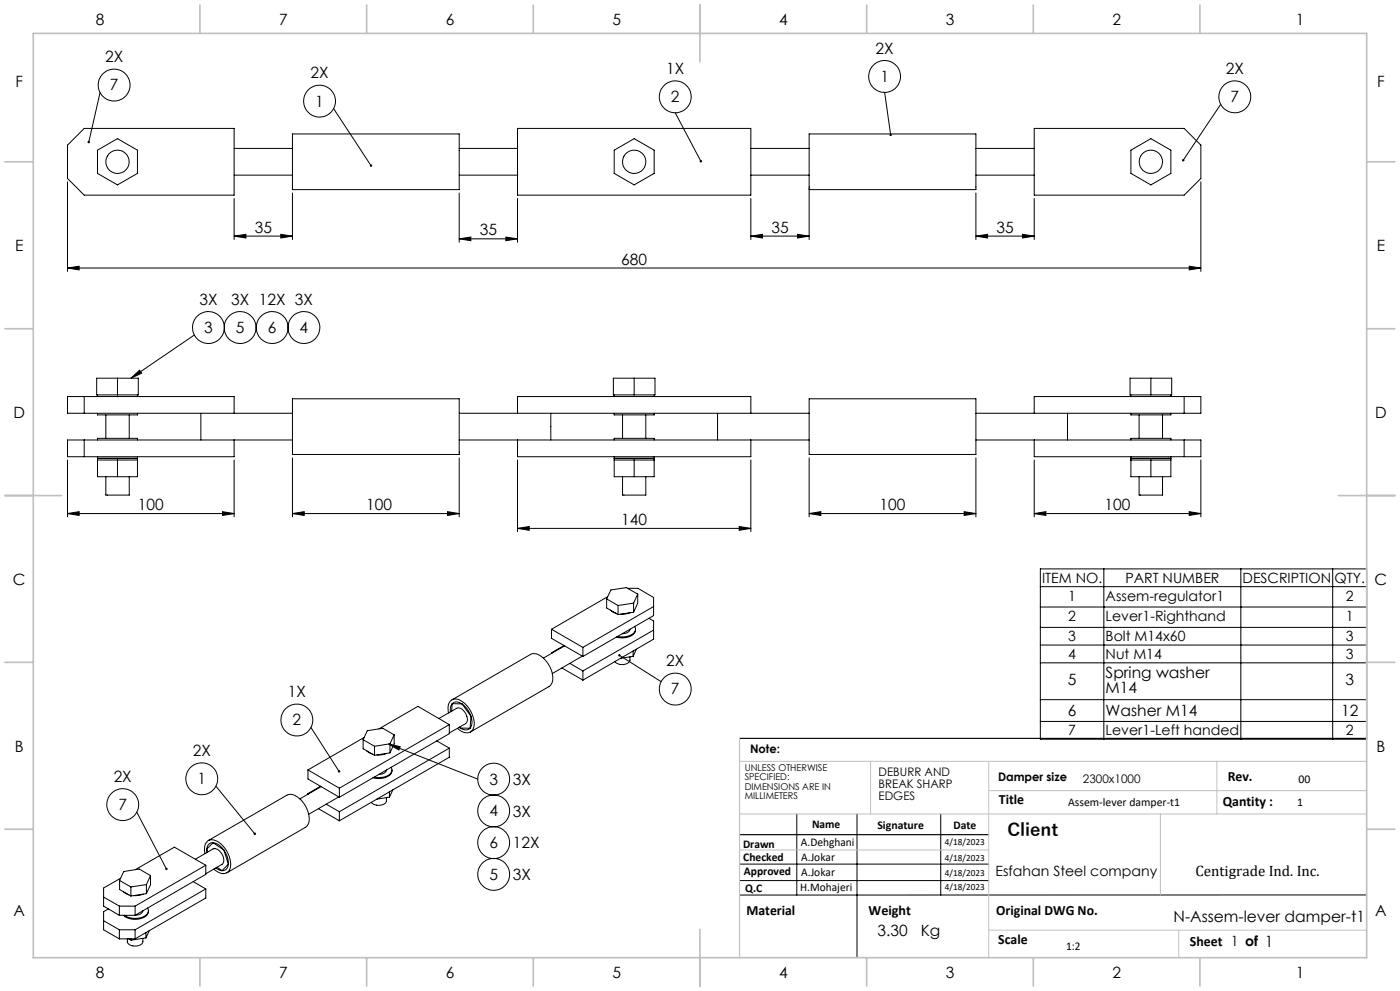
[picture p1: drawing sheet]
<svg xmlns="http://www.w3.org/2000/svg" width="420mm" height="297mm" viewBox="0 0 420 297" stroke-linecap="round" stroke-linejoin="round" font-family="sans-serif">
<g fill="none" stroke="#000" stroke-width=".3">
<path d="M30 27.7l-3.4 14.9M100.1 32.6l11.2 17M155.3 38.5h69.9v20h-69.9zM202.6 33.8l7.7 14.5M265.4 27.7l1.8 12.7M310.3 38.5h44.9l5.1 5v10l-5.1 5h-44.9zM366.2 31.3l-11.2 16.7M20.2 43.5l5.1-5h44.9v20h-44.9l-5.1-5zM20.2 54.5v26.8M29.2 45l6-3.4 6 3.4v7l-6 3.4-6-3.4zM70.2 59.5v12.3M70.2 44.5h17.5"/>
<path d="M70.2 52.5h17.5M87.7 57.9v13.9M87.7 40.1h50.1v16.7h-50.1zM137.8 57.9v14.7M137.8 44.5h17.5M137.8 52.5h17.5M155.3 59.5v13.1M184.3 45l6-3.4 6 3.4v7l-6 3.4-6-3.4zM225.2 59.5v12.3M225.2 44.5h17.5M225.2 52.5h17.5M242.7 40.1h50.1v16.7h-50.1z"/>
<path d="M242.7 56.4v15.4M292.8 44.5h17.5M292.8 52.5h17.5M292.8 57.9v13.9M310.3 59.5v12.3M339.3 45l6-3.4 6 3.4v7l-6 3.4-6-3.4zM360.3 54.5v26.8M70.2 70.8l3.6-.6v1.1zM70.2 70.8h17.5M84.2 70.2l3.5 .6-3.5 .5zM137.8 71.6l3.5-.6v1.1zM137.8 71.6h17.5"/>
<path d="M151.8 71l3.5 .6-3.5 .5zM225.2 70.8l3.5-.6v1.1zM225.2 70.8h17.5M239.3 70.2l3.4 .6-3.4 .5zM292.8 70.8l3.5-.6v1.1zM292.8 70.8h17.5M306.7 70.2l3.6 .6-3.6 .5zM356.8 79.8l3.5 .5-3.5 .6zM20.2 80.3l3.5-.5v1.1zM20.2 80.3h340.1M25.3 118.8v5.1M29 113.3h12.5v5.1h-12.5z"/>
<path d="M29.2 118.4v.4M35.2 113.3v5.1M39.3 113.3l2.6-2.4 .6 .9zM41.2 118.4v.4M58.3 100.4l-19 12.9M87.7 119.5h50.1v16.7h-50.1zM184 113.3h12.5v5.1h-12.5zM184.3 118.4v.4M190.3 113.3v5.1M196.3 118.4v.4M242.7 119.5h50.1v16.7h-50.1zM339 113.3h12.5v5.1h-12.5z"/>
<path d="M339.3 118.4v.4M345.3 113.3v5.1M351.3 118.4v.4M355.2 118.8v5.1M20.2 137.9v17M25.3 131.9v5M29.2 137.4h12M29.2 131.9v-.5h12v.5M29.2 123.9v.5h12v-.5M29.2 136.9v6h12v-6M29.2 137.9h12M31.8 124.4v7"/>
<path d="M35.2 137.9v5M38.8 124.4v7M60.3 123.9v8M70.2 137.9v17M70.2 123.9v-5.1h-50v5.1h67.5M70.2 131.9v5h-50v-5h67.5M87.7 137.2v17.7M137.8 137.2v17.7M137.8 123.9h104.9M137.8 131.9h104.9M155.3 123.9v-5.1h69.9v5.1M155.3 131.9v5h69.9v-5"/>
<path d="M155.3 137.9v21.4M165.2 123.9v8M184.3 123.9v.5h12v-.5M184.3 131.9v-.5h12v.5M184.3 137.4h12M184.3 136.9v6h12v-6M184.3 137.9h12M186.8 124.4v7M190.3 137.9v5M193.7 124.4v7M215.3 123.9v8M225.2 137.9v21.4"/>
<path d="M242.7 137.2v17.7M292.8 123.9h67.5v-5.1h-50v5.1M292.8 131.9h67.5v5h-50v-5M292.8 137.2v17.7M310.3 137.9v17M320.3 123.9v8M339.3 131.9v-.5h12v.5M339.3 123.9v.5h12v-.5M339.3 137.4h12M339.3 136.9v6h12v-6M339.3 137.9h12M341.7 124.4v7"/>
<path d="M345.3 137.9v5M348.8 124.4v7M355.2 131.9v5M360.3 137.9v17M20.2 153.9l3.5-.6v1.2zM20.2 153.9h50M31.8 142.9v5.5h7v-5.5M66.7 153.3l3.5 .6-3.5 .6zM87.7 153.9l3.6-.6v1.2zM87.7 153.9h50.1M134.3 153.3l3.5 .6-3.5 .6zM155.3 158.4l3.5-.6v1.1z"/>
<path d="M155.3 158.4h69.9M186.8 142.9v5.5h6.9v-5.5M221.8 157.8l3.4 .6-3.4 .5zM242.7 153.9l3.5-.6v1.2zM242.7 153.9h50.1M289.2 153.3l3.6 .6-3.6 .6zM310.3 153.9l3.5-.6v1.2zM310.3 153.9h50M341.7 142.9v5.5h7.1v-5.5M356.8 153.3l3.5 .6-3.5 .6zM182 179.5l3.4 2M182 179.5v2.7l3.4 2"/>
<path d="M182.3 178.8l-16.8 9.8M188.3 176.3h3.1l4.7 2.8v5.4l-21.2 12.2M191.3 178l-3.4-1.9-4.6 .7-1.3 2.7M191.3 178l-1.2 2.8M191.3 178v2.8l-1.2 2.7M312.1 170.5h97.9v51h-97.9zM312.1 175.8h97.9M331.2 170.5v51M372.3 170.5v51M399.8 170.5v51M165.5 188.6l9.4 5.4M165.5 188.6v2.7l9.4 5.4"/>
<path d="M165.5 195.6v.2M165.5 195.6l.1 .2M169.2 193.5l-3.7 2.1M169.4 193.6l-6.4 3.6M171 198.8l3.9 2.3M174.7 196.6l-9 5.3M174.9 194v2.7M183.1 182.9l1.6 .9M185.4 181.5v2.7M185.8 196.4l12.5 7.9M189 188.6a2.09 2.09 0 0 1-2.3 1.3M189 196.9a1.79 1.79 0 0 1-2 2.3l-1.5-.2-1-.7"/>
<path d="M189.1 183.6l-1.4 .4-1.5 .1M189.9 195.1v1.6M189.9 196.7l-3.7 .6M190.1 180.8l-4.7 .7M190.1 180.8v2.7M190.1 183.5l-4.7 .7M190.4 187.8a1.82 1.82 0 0 1-1.5 2.7l-1.9 .4-1.7-.2M190.6 188.6a2.38 2.38 0 0 1-2.3 2.4l-2 .2-1.4-.3M190.9 194.6l-1 2.1M194.7 185.3l1.4 .8v5.5l-21.2 12.2M196.1 181.8l-21.2 12.2M196.1 188.8l-21.2 12.3"/>
<path d="M312.1 181.9h97.9M312.1 188h97.9M312.1 193.3h97.9M312.1 198.6h97.9M93.3 218l8.4 13.2M131.7 215.3l5.3-3a3.1 3.1 0 0 1 3.2 3.4l-.5 1.2-4.9 2.8M134.5 213.7a3.1 3.1 0 0 1 1.8-4.2 6.4 6.4 0 0 1 5.4 4.8 4.2 4.2 0 0 1-.6 5.1 3.6 3.6 0 0 1-3.9-1.1M134.8 217.2v2.7l-33 19M134.8 217.2l-33 19M134.8 217.2l-9.4-5.5-11.7 6.7M135.1 213.3a2.15 2.15 0 0 1 .8-2.6 2.15 2.15 0 0 1 2.7 .3 6.5 6.5 0 0 1 2.7 6.9 2.19 2.19 0 0 1-3.5 0M135.5 213.1l.1-2.2 3 .1 2.7 3.7-.3 3.6-2.9-.1-.2-.3"/>
<path d="M135.6 209.8l23.5-13.7a3.4 3.4 0 0 1 4.1 1.3 7.7 7.7 0 0 1 2.4 7.3l-.9 1.1-23.6 13.6M168.6 200.2l6.3 3.6M174.9 201.1v2.7M312.1 209.7h97.9M312.1 216.2h97.9M64.8 235.6l11.6 14.3M92.4 230.7v2.8l9.4 5.4M92.4 237.8v.2M92.4 230.7l9.4 5.5M92.4 237.8l.1 .1M96.1 235.7l-3.7 2.1M96.3 235.8l-6.3 3.6"/>
<path d="M101.6 238.8l-9 5.2M101.8 236.2v2.7M108.9 221.7l3.5 2M108.9 221.7v2.7l3.5 2M109.3 221l-16.9 9.7M110.1 225.1l1.6 .9M112.4 223.7v2.7M115.9 230.7a2.09 2.09 0 0 1-2.3 1.4M115.9 239a1.77 1.77 0 0 1-1.9 2.3l-1.5-.1-1.1-.8M116 225.8l-1.4 .4h-1.5M116.6 223l3.5 .8-.4 1zM116.6 223l26.7 10.5"/>
<path d="M116.8 237.3v1.6M116.8 238.9l-3.7 .6M117 222.9l-4.6 .8M117 222.9v2.7M117 225.6l-4.6 .8M117.3 229.9a1.9 1.9 0 0 1-1.4 2.8l-2 .3-1.7-.1M117.6 230.7a2.33 2.33 0 0 1-2.3 2.4l-1.4 .2-2-.2M117.9 236.7l-1.1 2.2M118.3 220.2l-3.5-1.9-4.6 .7-1.3 2.7M118.3 220.2l-1.3 2.7M118.3 220.2v2.8l-1.3 2.6M131 222l3.8 2.2"/>
<path d="M134.8 224.2v2.7l-33 19.1M134.8 224.2l-33 19.1M41 243.4l8.9 17M58.6 257.5l5.3-3.1a3 3 0 0 1 3.2 3.3l-.1 .8-.4 .5-4.9 2.9M61.5 255.8a3.4 3.4 0 0 1 1.4-4.1 5.6 5.6 0 0 1 5.3 3.6 5.1 5.1 0 0 1 .1 6.1 3.3 3.3 0 0 1-4.1-.9M61.7 259.3v2.7l-21.2 12.3M61.7 259.3l-9.4-5.4-11.7 6.7M61.7 259.3l-21.2 12.3M62.1 255.5a2.16 2.16 0 0 1 .8-2.7 2.16 2.16 0 0 1 2.8 .5 6.1 6.1 0 0 1 2.4 6.9 1.67 1.67 0 0 1-1.5 .7M62.3 255.4l-.3-.9 1.9-1.9 3.3 2.2 1.3 4.2-1.9 1.9M62.5 251.9l23.5-13.6a3.7 3.7 0 0 1 4.3 1.4 7.6 7.6 0 0 1 2.1 7.3l-.8 1-23.5 13.6M65.1 259.9l1.5 1"/>
<path d="M95.5 242.4l6.3 3.6M97.9 241l3.9 2.3M101.8 243.3v2.7M221.9 259h74.7M239 243.9v24.3M257.1 243.9v43.1M282.2 243.9v24.3M31.1 275.9l4.7 2.8M31.1 268.8l4.7 2.8M32.5 272.4l-1.4 .8v5.5l4.7 2.7M35.8 278.7h4.7M35.8 271.6v2.7"/>
<path d="M35.8 278.7v2.7M35.8 271.6h4.7M35.8 274.3h4.7M35.9 263.9l3.4 1.9M35.9 263.9v2.7l3.4 1.9M36.2 263.2l-5.1 2.9v5.5l4.7 2.7M37 267.2l1.6 1M39.3 265.8v2.7M40.5 271.6v2.7M40.5 278.7v2.7M42.9 272.9a2.1 2.1 0 0 1-2.4 1.4M42.9 268l-1.3 .4h-1.6"/>
<path d="M43.8 279.5v1.6M43.9 265.1l-4.6 .7M43.9 265.1v2.7M43.9 267.8l-4.6 .7M44.3 272.1a1.9 1.9 0 0 1-1.5 2.7 6.4 6.4 0 0 1-5.5-.5M44.5 272.9a2.47 2.47 0 0 1-2.3 2.4 5.8 5.8 0 0 1-5.2-1M44.8 278.9l-1 2.2M45.2 262.4l-3.4-1.9-4.7 .7-1.2 2.7M45.2 262.4l-1.3 2.7M45.2 262.4v2.7l-1.3 2.7M58 264.2l3.7 2.2M61.7 266.4l-21.2 12.3"/>
<path d="M61.7 266.4v2.7l-21.2 12.3M64.7 260.1l1.9 .8M221.9 263.9h74.7M410 268.2h-188.1M35.8 281.4h4.7M38.6 281.4l.7 .4M39.3 281.4v.4M42.9 281.2a1.77 1.77 0 0 1-2 2.3 2.2 2.2 0 0 1-2.7-1.3v-.8M43.8 281.1l-4.5 .7"/>
<circle cx="34.2" cy="25.5" r="4.8"/>
<circle cx="95.9" cy="30.3" r="4.8"/>
<circle cx="202.6" cy="29" r="4.8"/>
<circle cx="265.4" cy="22.9" r="4.8"/>
<circle cx="370.4" cy="29" r="4.8"/>
<circle cx="35.3" cy="48.5" r="3.5"/>
<circle cx="190.3" cy="48.5" r="3.5"/>
<circle cx="345.2" cy="48.5" r="3.5"/>
<circle cx="62.5" cy="98.2" r="4.8"/>
<circle cx="72" cy="98.2" r="4.8"/>
<circle cx="81.7" cy="98.2" r="4.8"/>
<circle cx="91.2" cy="98.2" r="4.8"/>
<circle cx="89.1" cy="215.8" r="4.8"/>
<circle cx="202.6" cy="206.5" r="4.8"/>
<circle cx="60.5" cy="233.4" r="4.8"/>
<circle cx="148.1" cy="233.5" r="4.8"/>
<circle cx="36.8" cy="241.2" r="4.8"/>
<circle cx="148.1" cy="252.5" r="4.8"/>
<circle cx="148.1" cy="243" r="4.8"/>
<circle cx="148.1" cy="262" r="4.8"/>
</g>
<path d="M221.9 221.3h188.1M221.9 250.2h74.7" fill="none" stroke="#000" stroke-width=".35"/>
<path d="M221.9 228.2h188.1M261.2 228.2v15.7M296.6 228.2v58.8M296.6 237h113.4M365.1 228.2v15.7M221.9 243.9h188.1M221.9 254.7h74.7M348.1 243.9v24.3M296.6 278.8h113.4M353.6 278.8v8.2" fill="none" stroke="#c0c0c0" stroke-width=".3"/>
<path d="M221.9 221.3v65.7" fill="none" stroke="#c0c0c0" stroke-width=".35"/>
<g fill="none" stroke="#c0c0c0" stroke-width=".5">
<path d="M10 10h400v277h-400zM60 1.5v8.5M110 1.5v8.5M160 1.5v8.5M210 1.5v17M260 1.5v8.5M310 1.5v8.5M360 1.5v8.5M1.5 48.5h8.5M410 48.5h8.5M1.5 98.5h8.5M410 98.5h8.5"/>
<path d="M1.5 148.5h17M401.5 148.5h17M1.5 198.5h8.5M410 198.5h8.5M1.5 248.5h8.5M410 248.5h8.5M210 278.5v17M60 287v8.5M110 287v8.5M160 287v8.5M260 287v8.5M310 287v8.5"/>
<path d="M360 287v8.5"/>
</g>
<g fill="#000">
<path d="M354.8 47.7l-.2 .4 .2 .2 .2-.3-.2 .3a.37 .37 0 0 0 .6-.3 .37 .37 0 0 0-.6-.3zM266.9 40.2v.5l.3 .1v-.4v.4a.36 .36 0 0 0 .3-.6 .36 .36 0 0 0-.6 0zM209.9 48.1l.1 .5h.4l-.1-.3 .1 .3 .2-.1-.1-.5zM111.1 49.3l-.1 .6h.5l-.2-.3 .2 .3 .1-.5zM26.4 42.3l-.2 .3 .3 .3 .1-.3-.1 .3a.36 .36 0 0 0 .5-.4 .36 .36 0 0 0-.6-.2zM39.3 113.3l2.6-2.4 .6 .9zM185.6 196.1l-.1 .1 .3 .2-.3-.2a.37 .37 0 0 0 .2 .6 .37 .37 0 0 0 .5-.5 .37 .37 0 0 0-.6-.2zM101.5 230.9l-.1 .3 .2 .3h.3l-.2-.3 .2 .3 .2-.2-.2-.5zM76.1 249.7l.1 .5h.5l-.3-.3 .3 .2v-.5zM49.6 260.2l.1 .5h.4l-.2-.3 .2 .3 .1-.1v-.5zM116.6 223l3.5 .8-.4 1z"/>
<path d="M70.2 70.8l3.6-.6v1.1zM84.2 70.2l3.5 .6-3.5 .5zM225.2 70.8l3.5-.6v1.1zM239.3 70.2l3.4 .6-3.4 .5z"/>
<path d="M137.8 71.6l3.5-.6v1.1zM151.8 71l3.5 .6-3.5 .5z"/>
<path d="M292.8 70.8l3.5-.6v1.1zM306.7 70.2l3.6 .6-3.6 .5z"/>
<path d="M20.2 80.3l3.5-.5v1.1zM356.8 79.8l3.5 .5-3.5 .6z"/>
<path d="M87.7 153.9l3.6-.6v1.2zM134.3 153.3l3.5 .6-3.5 .6zM20.2 153.9l3.5-.6v1.2zM66.7 153.3l3.5 .6-3.5 .6zM310.3 153.9l3.5-.6v1.2zM356.8 153.3l3.5 .6-3.5 .6z"/>
<path d="M221.8 157.8l3.4 .6-3.4 .5zM155.3 158.4l3.5-.6v1.1z"/>
<path d="M289.2 153.3l3.6 .6-3.6 .6zM242.7 153.9l3.5-.6v1.2z"/>
</g>
<text font-size="5.3" x="302.2" y="250.7">Client</text>
<g font-size="4.7">
<text x="28.7" y="7.6">8</text>
<text x="83.7" y="7.6">7</text>
<text x="133.7" y="7.6">6</text>
<text x="183.7" y="7.6">5</text>
<text x="233.7" y="7.6">4</text>
<text x="283.7" y="7.6">3</text>
<text x="333.7" y="7.6">2</text>
<text x="388.7" y="7.6">1</text>
<text x="262.7" y="16.1">2X</text>
<text x="31.5" y="18.7">2X</text>
<text x="93.2" y="23.5">2X</text>
<text x="199.9" y="22.2">1X</text>
<text x="367.7" y="22.2">2X</text>
<text x="4.6" y="26.1">F</text>
<text x="33" y="27.1">7</text>
<text x="264.1" y="24.5">1</text>
<text x="413.1" y="26.1">F</text>
<text x="94.6" y="31.9">1</text>
<text x="201.3" y="30.6">2</text>
<text x="369.2" y="30.6">7</text>
<text x="76.4" y="69.7">35</text>
<text x="143.9" y="70.6">35</text>
<text x="231.4" y="69.7">35</text>
<text x="298.9" y="69.7">35</text>
<text x="4.5" y="75.3">E</text>
<text x="413" y="75.3">E</text>
<text x="186.4" y="79.3">680</text>
<text x="59.8" y="91.3">3X</text>
<text x="69.3" y="91.3">3X 12X 3X</text>
<text x="61.2" y="99.8">3</text>
<text x="70.8" y="99.8">5</text>
<text x="80.4" y="99.8">6</text>
<text x="89.9" y="99.8">4</text>
<text x="4" y="125.3">D</text>
<text x="412.5" y="125.3">D</text>
<text x="41.4" y="152.9">100</text>
<text x="109.8" y="152.9">100</text>
<text x="263.9" y="152.9">100</text>
<text x="331.4" y="152.9">100</text>
<text x="186.4" y="157.3">140</text>
<text x="3.9" y="175.3">C</text>
<text x="412.4" y="175.3">C</text>
<text x="199.9" y="199.7">2X</text>
<text x="331.7" y="203.1">Spring washer</text>
<text x="86.3" y="209">1X</text>
<text x="201.3" y="208.1">7</text>
<text x="320.4" y="205.4">5</text>
<text x="331.7" y="207.7">M14</text>
<text x="403.6" y="205.4">3</text>
<text x="320.4" y="214.6">6</text>
<text x="331.7" y="214.6">Washer M14</text>
<text x="402.3" y="214.6">12</text>
<text x="87.8" y="217.4">2</text>
<text x="4.4" y="225.3">B</text>
<text x="57.8" y="226.6">2X</text>
<text x="412.9" y="225.3">B</text>
<text x="34.1" y="234.3">2X</text>
<text x="59.2" y="235">1</text>
<text x="146.8" y="235.1">3</text>
<text x="153.9" y="235.2">3X</text>
<text x="35.5" y="242.7">7</text>
<text x="146.8" y="244.6">4</text>
<text x="153.9" y="244.8">3X</text>
<text x="146.8" y="254.1">6</text>
<text x="153.9" y="254.3">12X</text>
<text x="146.8" y="263.6">5</text>
<text x="153.9" y="263.8">3X</text>
<text x="4" y="274.6">A</text>
<text x="412.5" y="274.6">A</text>
<text x="263.3" y="280.5">3.30</text>
<text x="276.2" y="280.5">Kg</text>
<text x="352.1" y="276.4">N-Assem-lever damper-t1</text>
<text x="28.7" y="293.1">8</text>
<text x="83.7" y="293.1">7</text>
<text x="133.7" y="293.1">6</text>
<text x="183.7" y="293.1">5</text>
<text x="233.7" y="293.1">4</text>
<text x="283.7" y="293.1">3</text>
<text x="333.7" y="293.1">2</text>
<text x="388.7" y="293.1">1</text>
</g>
<text font-size="4.5" x="358.6" y="262.6">Centigrade Ind. Inc.</text>
<g font-size="4.2">
<text x="312.6" y="174.7">ITEM NO.</text>
<text x="320.5" y="180">1</text>
<text x="331.7" y="180">Assem-regulator1</text>
<text x="337.6" y="174.7">PART NUMBER</text>
<text x="372.8" y="174.7">DESCRIPTION</text>
<text x="400.3" y="174.7">QTY.</text>
<text x="403.7" y="180">2</text>
<text x="320.5" y="186.1">2</text>
<text x="331.7" y="186.1">Lever1-Righthand</text>
<text x="403.7" y="186.1">1</text>
<text x="320.5" y="192.2">3</text>
<text x="320.5" y="197.5">4</text>
<text x="331.7" y="192.2">Bolt M14x60</text>
<text x="331.7" y="197.5">Nut M14</text>
<text x="403.7" y="192.2">3</text>
<text x="403.7" y="197.5">3</text>
<text x="320.5" y="220.4">7</text>
<text x="331.7" y="220.4">Lever1-Left handed</text>
<text x="403.7" y="220.4">2</text>
<text x="368.3" y="234.1">Rev.</text>
<text x="299.7" y="240.9">Title</text>
<text x="366.8" y="241.6">Qantity :</text>
<text x="298.6" y="262.6">Esfahan Steel company</text>
<text x="223.9" y="274.2">Material</text>
<text x="260.6" y="274.2">Weight</text>
<text x="298.9" y="274.2">Original DWG No.</text>
<text x="299.5" y="282.8">Scale</text>
<text x="357" y="283.6">Sheet 1 of 1</text>
</g>
<g font-size="3.5">
<text x="225" y="225.7">Note:</text>
<text x="263.6" y="232.6">DEBURR AND</text>
<text x="263.6" y="236.1">BREAK SHARP</text>
<text x="263.6" y="239.7">EDGES</text>
<text x="299.4" y="234.1">Damper size</text>
<text x="324.9" y="234.7">2300x1000</text>
<text x="389.6" y="234.7">00</text>
<text x="320.4" y="241.6">Assem-lever damper-t1</text>
<text x="389.2" y="241.6">1</text>
<text x="243.6" y="248.1">Name</text>
<text x="263.2" y="248.5">Signature</text>
<text x="286" y="248.5">Date</text>
<text x="222.9" y="254">Drawn</text>
<text x="240.3" y="253.6">A.Dehghani</text>
<text x="240.4" y="257.9">A.Jokar</text>
<text x="223" y="258.1">Checked</text>
<text x="223.2" y="262.1">Approved</text>
<text x="240.4" y="262.4">A.Jokar</text>
<text x="223.6" y="267.4">Q.C</text>
<text x="240.1" y="267.1">H.Mohajeri</text>
<text x="319.8" y="284.6">1:2</text>
</g>
<g font-size="2.8">
<text x="223.4" y="231">UNLESS OTHERWISE</text>
<text x="223.4" y="233.8">SPECIFIED:</text>
<text x="223.4" y="236.7">DIMENSIONS ARE IN</text>
<text x="223.4" y="239.5">MILLIMETERS</text>
<text x="283.5" y="253.2">4/18/2023</text>
<text x="283.5" y="258.1">4/18/2023</text>
<text x="283.5" y="262.7">4/18/2023</text>
<text x="283.5" y="266.6">4/18/2023</text>
</g>
</svg>
